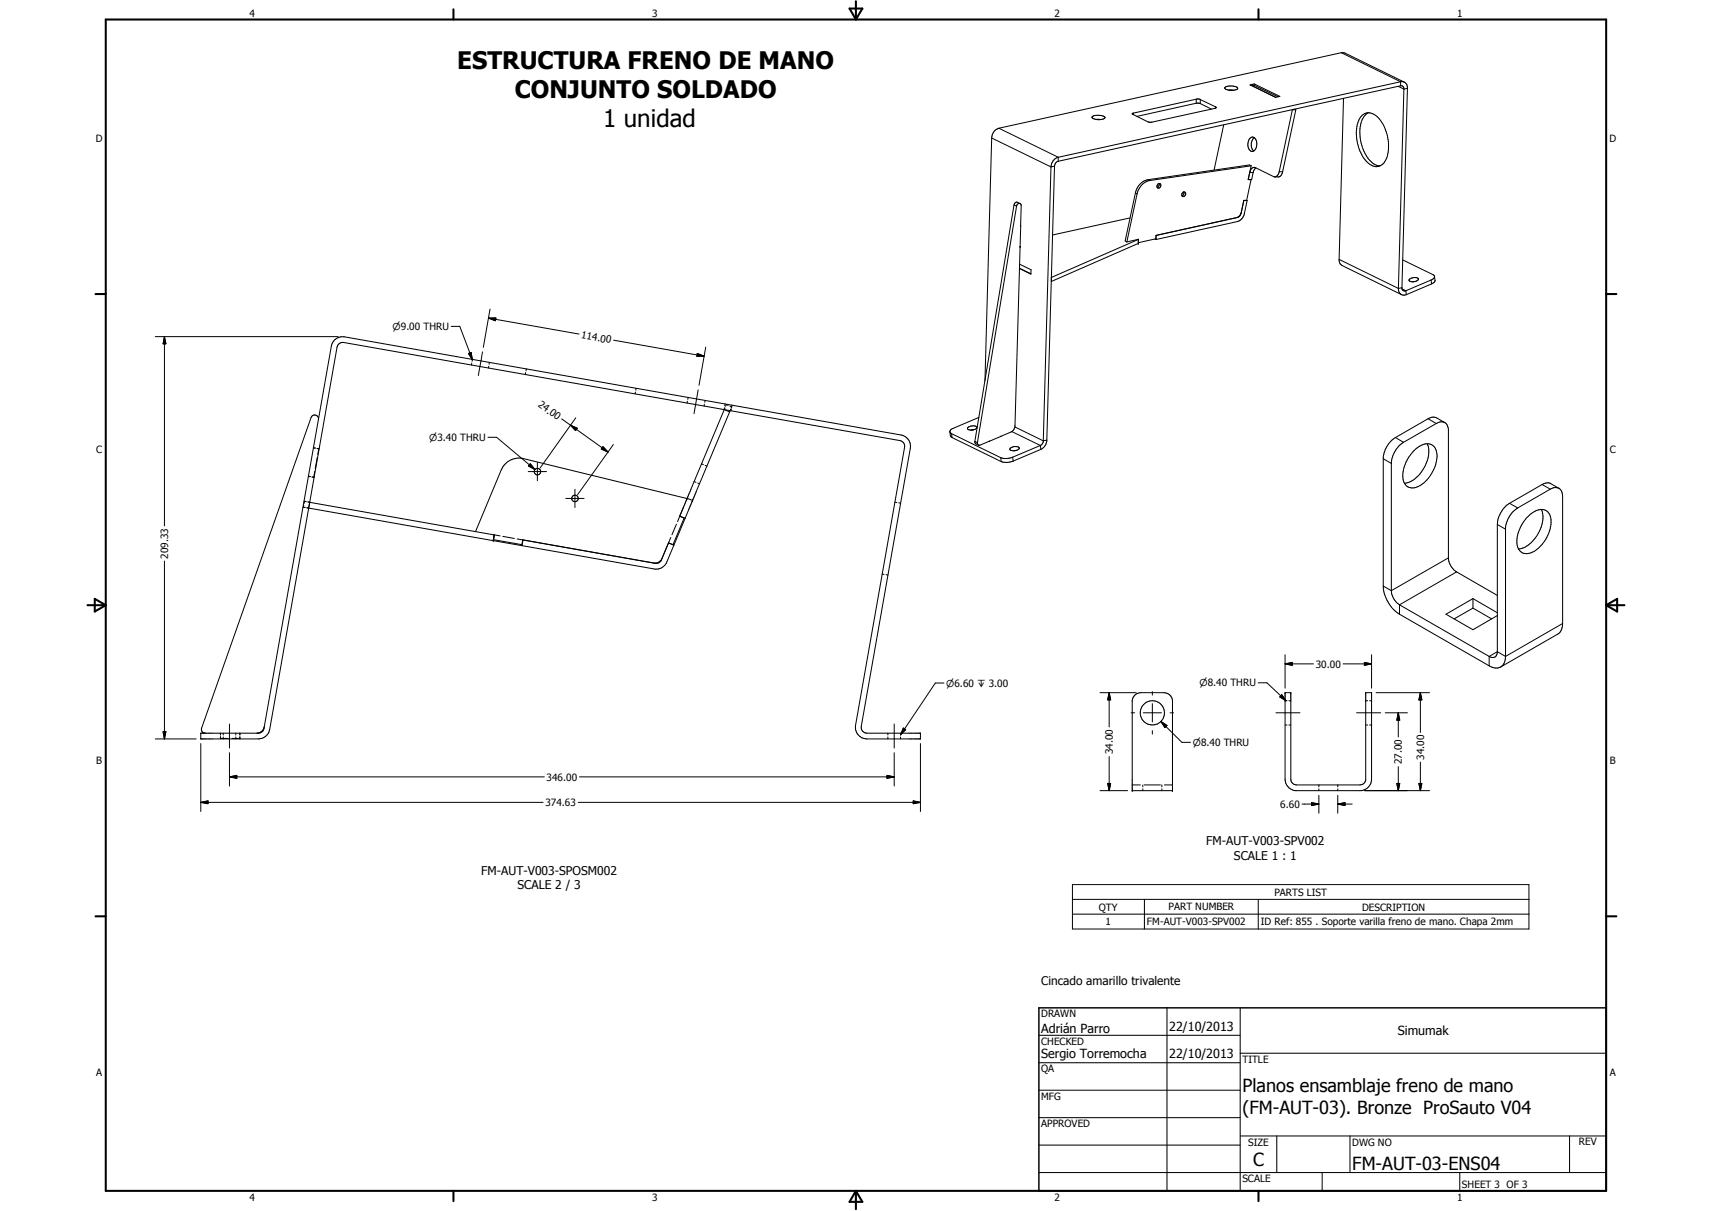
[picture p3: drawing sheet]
<svg xmlns="http://www.w3.org/2000/svg" width="594mm" height="420mm" viewBox="0 0 594 420" stroke-linecap="round" stroke-linejoin="round" font-family="sans-serif">
<g fill="none" stroke="#000" stroke-width=".35">
<path d="M465.4 18.3l-118.8 26.2M465.4 18.3l20.6 10.1M465.4 18.3l1.3 .1 20.6 10.1M393.3 39.2v.6M415.1 34.4l1.4 .1M415.1 34.4v1.4M415.1 35.8l1.4 .1M415.1 34.4l-21.8 4.8M415.1 35.8l-20.6 4.6M416.5 34.5v1.4M416.5 35.9l3.9 1.9M416.5 34.5l5.3 2.6"/>
<path d="M421.8 37.5l-22.2 4.9-1.3-.1-5.4-2.8 .4-.3M421.8 37.1l.2 .2-.2 .2M421.8 37.1v.4M426.4 31.3h1.7M426.4 31.3a1.08 1.08 0 0 1-1.3-.9l.5-.4a5.9 5.9 0 0 1 3.5 .2 .51 .51 0 0 1 .4 .6 .51 .51 0 0 1-.7 .4l-1.7 .2M426.4 31.3l.7 .1M427.2 31.2v.2M433.8 29.5l1.4-.4 8.9 4.3-1.5 .4zM434.1 29.5l8.6 4.3M434.1 29.5l-.1 .1M434.1 29.5l1.1 .1M435.2 29.1v.5"/>
<path d="M435.2 29.6l8.3 4M449.2 37.9l.5 .2M449.7 38.1l-4.6 21.5M449.7 38.1h-1.2l-4.6 21.5M466.2 34.1l-1.5 55.9M474.8 39.1a8.1 8.1 0 0 0-2.8 8.4 12.9 12.9 0 0 0 5.1 9.6l1.8 .4M485.2 30l2 .9M486 28.4a1.99 1.99 0 0 1 2.4 2.2M486 28.4v1.4M486 28.4l-118.8 26.2M486 29.8l-118.8 26.2M486 29.8l.9 .2 .3 .9"/>
<path d="M487.2 30.9l-1.9 69.2M488.4 30.6l-1.9 69.2M488.4 30.6l-1.2 .3M344.1 47.9l-2.3 84.2M344.1 47.9l20.6 10M346.6 44.5l20.6 10.1M346.6 44.5a3.6 3.6 0 0 0-2.5 3.4M364.7 57.9l-2.7 95.1M365.9 57.7l-1.2 .2M365.9 57.7l-2.6 95M367.2 56l-.9 .6-.4 1.1M367.2 54.6v1.4"/>
<path d="M367.2 54.6a3.5 3.5 0 0 0-2.5 3.3M379 40.5l.3-.2a4.9 4.9 0 0 1 3.9 .1l.1 .2a.66 .66 0 0 1-.1 .7 .66 .66 0 0 1-.8 .1h-2a1.08 1.08 0 0 1-1.4-.9zM380.3 41.4l1.7 .1M424.6 43.3l-3.3 15.7M433.7 48a1.36 1.36 0 0 1 1.6-.3 1.36 1.36 0 0 1 .8 1.5 2.64 2.64 0 0 1-1.7 3.3 2.95 2.95 0 0 1-.7-4.5zM434.2 57.5l-1.1 4.8M434.2 57.5l-35.3 5.2M434.2 57.5l-.6-.3-35.3 5.2M434.8 59.9h-1.1a1.67 1.67 0 0 1 1.9-1.7l6.7 3.2M434.8 59.9l-.5 2.4h-1.2M435.3 47.8a3.2 3.2 0 0 0-.9 3.6l.7 1M435.8 58.3l-.6 .6-.4 1"/>
<path d="M443.9 59.6h1.2M443.9 59.6a2.05 2.05 0 0 1-1.6 1.8M445.1 59.6a1.97 1.97 0 0 1-1.4 1.8h-1.4M472.4 40.3a4 4 0 0 1 6.3 1 14.7 14.7 0 0 1 2.1 14.3 3.7 3.7 0 0 1-6.3 .7 14.4 14.4 0 0 1-2.7-15.2zM351.9 71.1l-13.6 82.1M351.9 71.1l.9 .4M352.8 71.5a.81 .81 0 0 1 .6-.9 .81 .81 0 0 1 1 .7l-.4 14.2M352.8 71.5l-13.6 82.1M354 70.6l-.9-.4a1 1 0 0 0-1.2 .9M354.2 78.4h.1M392.1 75.6l-26.9 5.9M394 67l.6 .2"/>
<path d="M394 67l-3.6 16.6 .6 .3M394.6 67.2l-3.6 16.7M398.3 62.4a5.8 5.8 0 0 0-4.3 4.6M398.3 62.4l.6 .3M398.9 62.7a5.8 5.8 0 0 0-4.3 4.5M401.8 63.9a.73 .73 0 0 1 1.1 .3 .73 .73 0 0 1-.6 1l-.1 .1a.75 .75 0 0 1-.8-.6 .75 .75 0 0 1 .4-.8zM402.2 63.7v.8l-.7 .5M410.8 66.6a.77 .77 0 0 1 .6 1.1 .77 .77 0 0 1-1.2 .2M410.8 66.6l-.7 .8 .1 .5M410.8 66.6v.2a.95 .95 0 0 1-.6 1.1M429.4 75.4h.1M429.4 75.4l-.3 .1"/>
<path d="M429.4 75.4l-28.3 6.3v1.1l-6.1 1.4M430.6 74.1h.1M430.6 74.1l-.5 1-.7 .3M432.6 69.5h-1l-1 4.5-.5 .9-.7 .5M432.6 69.5l.2 .1M432.8 69.6l-1 4.6a3.6 3.6 0 0 1-2.4 2.7l-28.3 6.2M432.8 69.6h-1.2l-1 4.5M433.1 62.3l1 .1M434 62.3l.1 .1M434.1 62.4l-1.5 7.1M353.7 93l4.1 2M353.8 91.7l4 1.9-.1 1.5-4-2"/>
<path d="M354 85.5l-1.8 62.6-.4 .9-.7 .7M364.8 96.3l30.2-13.2v1.4l-30.2 13.2zM395 84.2h.1M395 83l-4 .9M395 83v1.2M400.8 82.9l.3 .2M401.2 81.7l-.1 1.4M464.7 90l20.6 10.1M464.7 90a2.16 2.16 0 0 0 1.1 2.2l20.6 10M486.5 99.8l-1.2 .3M486.5 99.8a.97 .97 0 0 0 1.3 1.1M486.7 90.2l10.5 5.1a.9 .9 0 0 1 .6 1 .9 .9 0 0 1-.9 .7l-.3 .2"/>
<path d="M489.1 96.9a3.3 3.3 0 0 1 2.8-.4l.2 .6a2.7 2.7 0 0 1-3.1 .4zM491.1 97.7l-.9 .1M496.6 97.2l.2 1.3M496.6 97.2l-8.8 3.7M496.8 98.5l-8.8 3.7M497.8 95.9l.1 1.8-1.1 .8M53.9 116.8h63.4M57.1 116.8l.5 2.5h-1zM57.1 116.8v65.7M116.1 118l1.6-1 1.9-.1 193 34a3.9 3.9 0 0 1 3.3 4.6l-17 96.5a1.99 1.99 0 0 0 1.9 2.4h18.6v2h-18.6a4 4 0 0 1-3.9-4.7l17-96.5a1.96 1.96 0 0 0-1.6-2.3l-193-34.1a2.05 2.05 0 0 0-2.3 1.6l-23.4 132.7a4.1 4.1 0 0 1-3.9 3.3h-20v-2h20a2.09 2.09 0 0 0 1.9-1.7l23.4-132.6 .5-1.4zM156.6 113.2h2.9l4.4 11.6M169.5 110.4l2.6-.1-.2 1z"/>
<path d="M169.5 110.4l31.4 5.5M170 107.2l-2.3 13.3M212.9 118l31.4 5.6M485.3 100.1a1.97 1.97 0 0 0 2.7 2.1M486.5 100.2l1.3 .7M487.8 100.9l.2 1.3M162.6 122.6l.9-.3 .4 2.5zM163.7 126l-.1 .7M164 124.7l-.2 .6M167.4 122.1l-1.4 8.2M169.6 127l-.1 .7M169.8 125.7l-.1 .7"/>
<path d="M182.4 129.3l-.1 .7M182.7 128l-.2 .7M220.5 136l-.1 .7M220.7 134.7l-.1 .7M238.5 139.2l-.1 .7M238.8 137.9l-.1 .7M242 122.6l2.3 1h-2.5zM242.3 135.3l-1.5 8.2M244.7 138.9l-.1 .7M244.9 120.4l-2.3 13.3M108.7 155.4l.7 .1M108.8 155.3l.7 .1"/>
<path d="M110 155.6l.6 .1-.3 2M110.1 155.6l.6 .1M110.1 158.7l-.7 3.9M110.5 145.5a1.34 1.34 0 0 0-1-1.5 1.34 1.34 0 0 0-1.6 .9l-37.9 107.7a1.3 1.3 0 0 0 1.2 1.8M169.3 151.7h3l13.3 11.2M194.9 145.3l3.1 2.2M198 147.5l2.3 1.1-.6 .8zM198 147.5l13 9.3M199.8 144.9l-12.4 17.4M209.2 155l1.8 1.8-2.3-1zM212.8 154.2l-12.4 17.4M244.4 140.3l-.1 .6"/>
<path d="M251.3 142.1l-12.8 30.8M251.3 142.1l1.9 .8M251.4 141.5l-.1 .6M251.6 141.6l-.3 .5M251.6 140.1l-.1 .7M252.7 140.6l-.7-.2-.2 .6M253.2 142.9l-21.8 52.1a4 4 0 0 1-4.4 2.4l-45.9-8.1M253.3 140.9l.6 .3-.2 .4M253.5 142l-.3 .9M253.8 141.9l-.1 .6M254 140.6l-.1 .6M329.6 149.8l.2 1.4 .6 .6"/>
<path d="M330.2 150.5l.2 1.3M330.2 150.5l17.1 8.3M330.4 151.8l17 8.3M335.9 148.3l1.4-.5a1.01 1.01 0 0 1 1.6 .7 2.51 2.51 0 0 1-3.2 .3zM337.9 149.1l-.9 .1M338.3 153.2l.9 .4M338.3 153.2l.2 .7 1 .5M339.2 153.6v.4l.3 .4M339.7 144.8l-8.9 3.8a1.03 1.03 0 0 0-1 .6 1.03 1.03 0 0 0 .2 1.1l.2 .2M343.2 153.1h.1M343.3 153.1h.1M343.3 153.1l-3.2 1.3h-.6"/>
<path d="M347.3 158.8l.1 1.3M347.3 151.4h.1M347.4 151.4l-4.1 1.7M350.6 155.5a2.15 2.15 0 0 1 3.1 .1l-.6 .5-1.8 .3a.59 .59 0 0 1-.7-.2 .59 .59 0 0 1 0-.7zM351.1 149.7l9.9 4.9M351.1 149.7l-3.8 1.7M351.4 158.6l-2.2 .5-1.9-.3M351.4 158.6l.2 1.4M351.6 160l-2.2 .4-2-.3M352.2 148.1l9.8 4.9M352.6 156.3l-.9 .1M361 154.6l-9.6 4"/>
<path d="M361 154.6l.2 1.3M361.2 155.9l-9.6 4.1M362 153l-.2 .8-.8 .8M363.3 152.7l-1.3 .3M363.3 152.7a3.7 3.7 0 0 1-2.1 3.2M480 159.2l2.8 1.6M484.2 151.8a9.4 9.4 0 0 0-4.2 6.9v45.2a12.7 12.7 0 0 0 5.6 9.2M484.2 151.8l2.8 1.7M487 153.5a9.5 9.5 0 0 0-4.2 7.3M490.7 156.3a5.4 5.4 0 0 1 6.1-2 5.6 5.6 0 0 1 1.4 6.7 11.7 11.7 0 0 1-7.5 8.2 3.6 3.6 0 0 1-3.9-4.4 13.6 13.6 0 0 1 3.9-8.5zM495.2 154a7.3 7.3 0 0 1 .2 5.6 12.4 12.4 0 0 1-6.1 7.6l-1.9 .5M495.5 145.3l1.3-.5h1.1l3.4 1.8"/>
<path d="M495.5 145.3l2.9 1.6M495.5 145.3l-11.3 6.5M498.4 146.9a2.52 2.52 0 0 1 2.8-.4 2.52 2.52 0 0 1 1.4 2.4v45a6.2 6.2 0 0 0 2.9 4.5M498.4 146.9l-11.4 6.6M105.1 176l.7 .1M105.4 175.3l-.1 .6 .6 .2M105.5 173.9l.7 .1M106.2 174.1l-.5-.1-.2 .6M106.5 176.2l.6 .1M106.5 176.1l.6 .2M106.8 174.1l.7 .2M107 165.3l.7 .1"/>
<path d="M107.1 165.2l.5 .2M107.1 176.3l64 11.3M107.5 174.3l64 11.3M107.5 174.3l-.4 2M108.3 165.5l.7 .2M109.2 163.6l-.3 2-.7-.1M183.3 163.6h6.3M184 160.9l1.6 2-2.2-1.2zM186.5 160.4v6.4M196.3 172.9h6.4M199.5 169.8v6.3M235.9 179.1l-.8 1.9"/>
<path d="M235.9 179.1l1.5 .6-3.9 9.3-1.5-.7M237.2 175.9l-1.3 3.2 1.8 .7M237.2 175.9l-1.3 3.2M238.4 173l-1.2 2.9M238.4 173l-56.7-13.9a6.7 6.7 0 0 0-7.8 3.9l-8.9 21.4M238.5 172.9l1.8 .7M238.5 172.9l-.1 .1M240.9 167.1l.6 .2M242.1 167.6l.6 .3M243.5 161l.6 .2M244.7 161.5l.6 .2M310.6 174.2l.6 .2"/>
<path d="M311.9 174.5l.6 .1M482.8 160.8v44.1M523.8 174.6l2.9 1.6M523.8 174.6a9.5 9.5 0 0 0-4.2 7.4M526.7 176.2a9.4 9.4 0 0 0-4.3 6.9v44.7M529.8 179.6a6 6 0 0 1 6.6-2.5l.7 .5a6.7 6.7 0 0 1 .3 7.5 10.5 10.5 0 0 1-7.6 7 3.7 3.7 0 0 1-3.4-4.5 13.7 13.7 0 0 1 3.4-8zM534.9 176.8a9.7 9.7 0 0 1-1.8 9.3 9.3 9.3 0 0 1-6.1 4.4M535.1 168.1l1.3-.5h1.1l3.5 1.8M535.1 168.1l2.9 1.6M535.1 168.1l-11.3 6.5M538 169.7l-11.3 6.5M541 169.4a3.1 3.1 0 0 0-3 .3"/>
<path d="M541 169.4l.9 1.1 .3 1.7v44.1M57.1 194.6v61.8M171.1 187.6l10 1.7M171.5 185.6l-.4 2M171.5 185.6h.1M171.6 185.6l1.9 .3M171.6 185.6l-.3 1.6 9.8 1.8 .3-1.7M174.5 186.1l4 .7M179.4 187l2 .3M181.4 187.3l46 8.2 1.2-.3 .8-.6 2.6-6.3M181.5 187.3l-.4 2M229.7 193.7a2.64 2.64 0 0 1-2.9 1.6"/>
<path d="M232 188.4l1.8 .7M232.8 186.5l-.8 1.8M234.7 181.9l-1.5 3.6M306.1 199.2l.7 .1M307.5 199.4l.6 .1M502.6 193.5l-19.8 11.4M505.5 198.4l-19.9 11.4M505.5 198.4l14.1 8.2M519.6 182l2.8 1.6M519.6 182v44.1M480 203.3l2.8 1.6M482.8 204.9a6.4 6.4 0 0 0 2.8 4.9"/>
<path d="M485.6 209.8v3.3M485.6 209.8l31.2 18M485.6 213.1l31.2 17.9M511.1 207.7l-9.3 5.4 9.3 5.4 8.5-4.9M511.1 211l-6.5 3.7M511.1 207.7v3.3M511.1 211l6.5 3.7M511.1 207.7l8.5 4.9M542.2 216.3l-19.8 11.5M542.2 216.3a4.1 4.1 0 0 1-1.7 3.7l-19.7 11.4M327.6 237h-3l-12.1 17.9M399.9 239.9v1.3"/>
<path d="M436.6 236.9h3l6.7 6.2M445.9 230.3l2.5-.5v1zM445.9 227.2v11.6M445.9 230.3h9.9M466.1 230.3h9.8M473.4 229.8l2.5 .5-2.5 .5zM475.9 227.2v11.6M516.8 231a4.1 4.1 0 0 0 4 .4M516.8 227.8v3.2M519.6 226.1l2.8 1.7M519.6 226.1a1.74 1.74 0 0 1-.8 1.8 1.74 1.74 0 0 1-2-.1M519.6 226.1l-2.8 1.7"/>
<path d="M522.4 227.8a4 4 0 0 1-1.6 3.6M53.9 256.4h14.2M56.6 253.9h1l-.5 2.5zM69.7 258v23.6M76.5 254.4v.6M76.5 255.6v.8M76.5 256.2h2.7M77.5 254.4v.6M77.5 255.7v.7M79.6 251.2v8.3M81.8 254.4v.6M81.8 255.7v.7"/>
<path d="M83.2 255.6v.6h-2.6M83.2 254.4v.6M83.3 254.4v.6M83.3 255.7v.7M91.7 252.1a2.63 2.63 0 0 1-2.6 2.3M308.1 254.4v.6M308.1 255.7v.7M310.3 251.2v8.3M312.5 254.4v.6M312.5 255.7v.7M313.5 252.6l.8 .6-1.8 1.7zM319.4 258v23.6"/>
<path d="M381.7 240.3h12.6M384.9 240.3l.5 2.5h-1zM384.9 240.3v11.9M392.5 247.3h1.2M393.8 241.2l1-.6 1.1-.3h8a3 3 0 0 1 3 2.7v31.3h-14v-31.3zM396.7 247.3h6.3M399.9 244.1v6.4M399.9 253.5v1.2M402.8 250.3l2.2 1.4-.8 .7zM402.8 250.3l7.3 7.3h3M406.1 247.3h1.1M442.8 247.3h8.3"/>
<path d="M444.8 241l1.5 2.1-2.2-1.3zM445.9 240.3h2v30a2 2 0 0 0 2 2h22a2.07 2.07 0 0 0 2-1.6v-30.4h2v30a4.1 4.1 0 0 1-3.5 4h-23a4.1 4.1 0 0 1-3.5-4zM445.9 243.1h.7M445.9 251.5h.7M447.2 243.1h.7M447.2 251.5h.7M470.7 247.3h8.4M473.9 243.1h.7M473.9 251.5h.7M475.3 243.1h.6M475.3 251.5h.6M477.5 240.3h18.6"/>
<path d="M480.7 247.3h7.7M485.2 247.3l.5 2.6h-1zM485.2 247.3v8.4M492.9 240.3l.5 2.5h-1zM492.9 240.3v13.8M69.7 278.4l2.5-.5v.9zM69.7 278.4h118.8M79.6 269.5l2.6-.5v1zM79.6 261.2v11.5M79.6 269.5h109.3M200.7 278.4h118.7M201.1 269.5h109.2"/>
<path d="M307.8 269l2.5 .5-2.5 .5zM310.3 261.2v11.5M316.9 277.9l2.5 .5-2.5 .4zM381.7 274.3h9.6M384.4 271.8h1l-.5 2.5zM384.9 262.5v11.8M392.9 272.3h2.8M396.6 272.3v.7M396.6 273.7v.6M397.1 272.3h5.6M403.2 272.3v.7M403.2 273.7v.6"/>
<path d="M404.1 272.3h2.8M451.8 279h5.9M455.1 278.5l2.6 .5-2.6 .5zM457.7 272.3v.7M457.7 273.7v.6M457.7 275.9v6.3M464.2 279l2.5-.5v1zM464.2 272.3v.7M464.2 273.7v.6M464.2 275.9v6.3M464.2 279h5M473.5 274.3h22.6"/>
<path d="M484.7 271.8h1l-.5 2.5zM485.2 266v8.3M492.4 271.8h1l-.5 2.5zM492.9 264.4v9.9M372.1 306.9h158.5v15.4h-158.5zM372.1 312h158.5M372.1 317.2h158.5M397.1 312v10.3M436.6 312v10.3M360.5 359.2h69.9M405 349.7v63.5M430.4 349.7v63.5"/>
<path d="M360.5 368.7h69.9M360.5 378.2h69.9M430.4 365.4h127M360.5 387.8h69.9M360.5 397.3h69.9M430.4 394.1h127M443.1 394.1v12.7M468.5 394.1v12.7M544.7 394.1v12.7M360.5 406.8h196.9M458.8 406.8v6.4M506.6 406.8v6.4"/>
<circle cx="186.5" cy="163.6" r="1.13"/>
<circle cx="199.5" cy="172.9" r="1.13"/>
<circle cx="399.9" cy="247.3" r="4.2"/>
</g>
<g fill="#000">
<circle cx="354" cy="85.5" r=".18"/>
<circle cx="395" cy="84.5" r=".18"/>
<circle cx="395" cy="83.1" r=".18"/>
<circle cx="238.5" cy="172.9" r=".18"/>
<circle cx="240.3" cy="173.7" r=".18"/>
<circle cx="171.1" cy="187.6" r=".18"/>
<circle cx="171.5" cy="185.6" r=".18"/>
<circle cx="392.9" cy="274.3" r=".18"/>
<circle cx="406.9" cy="274.3" r=".18"/>
</g>
<g fill="none" stroke="#000" stroke-width=".71">
<path d="M36.7 6.8h520.7v406.4h-520.7zM157.3 3.2v3.6M294.8 3h4.4l-2.2 3.8zM297 .4v6.4M436.7 3.2v3.6M33.1 102h3.6M557.4 102h3.5M30.3 210h6.4M32.9 207.8l3.8 2.2-3.8 2.2zM557.4 210h6.3M557.4 210l3.8-2.2v4.4zM33.1 317.9h3.6"/>
<path d="M557.4 317.9h3.5M157.3 413.2v3.5M297 413.2v6.3M297 413.2l2.2 3.8h-4.4zM436.7 413.2v3.5"/>
</g>
<path d="M360.5 349.7h196.9v63.5h-196.9z" fill="none" stroke="#000" stroke-width=".51"/>
<g fill="#000">
<path d="M57.1 116.8l.5 2.5h-1zM169.5 110.4l2.6-.1-.2 1zM162.6 122.6l.9-.3 .4 2.5zM242 122.6l2.3 1h-2.5zM198 147.5l2.3 1.1-.6 .8zM209.2 155l1.8 1.8-2.3-1zM184 160.9l1.6 2-2.2-1.2zM445.9 230.3l2.5-.5v1zM473.4 229.8l2.5 .5-2.5 .5zM56.6 253.9h1l-.5 2.5zM313.5 252.6l.8 .6-1.8 1.7zM384.9 240.3l.5 2.5h-1z"/>
<path d="M402.8 250.3l2.2 1.4-.8 .7zM444.8 241l1.5 2.1-2.2-1.3zM485.2 247.3l.5 2.6h-1zM492.9 240.3l.5 2.5h-1zM69.7 278.4l2.5-.5v.9zM79.6 269.5l2.6-.5v1zM307.8 269l2.5 .5-2.5 .5zM316.9 277.9l2.5 .5-2.5 .4zM384.4 271.8h1l-.5 2.5zM455.1 278.5l2.6 .5-2.6 .5zM464.2 279l2.5-.5v1zM484.7 271.8h1l-.5 2.5z"/>
<path d="M492.4 271.8h1l-.5 2.5z"/>
</g>
<g font-size="8.4">
<text x="158.7" y="24.1">ESTRUCTURA FRENO DE MANO</text>
<text x="178.6" y="34.1">CONJUNTO SOLDADO</text>
<text x="209.3" y="44.2">1 unidad</text>
</g>
<g font-size="6.3">
<text x="431.1" y="378.8">Planos ensamblaje freno de mano</text>
<text x="431.1" y="386.4">(FM-AUT-03). Bronze ProSauto V04</text>
<text x="434.8" y="404.7">C</text>
<text x="469.2" y="406">FM-AUT-03-ENS04</text>
</g>
<g font-size="4.4">
<text x="361.3" y="358.4">Adrián Parro</text>
<text x="405.7" y="357.7">22/10/2013</text>
<text x="485" y="359.2">Simumak</text>
<text x="361.3" y="367.1">Sergio Torremocha</text>
<text x="405.7" y="367.2">22/10/2013</text>
</g>
<g font-size="4.2">
<text x="418.6" y="293.2">FM-AUT-V003-SPV002</text>
<text x="428.2" y="298.2">SCALE 1 : 1</text>
<text x="167" y="303.5">FM-AUT-V003-SPOSM002</text>
<text x="179.6" y="308.5">SCALE 2 / 3</text>
</g>
<text font-size="4.1" x="361.4" y="341.9">Cincado amarillo trivalente</text>
<g font-size="3.5">
<text x="86.6" y="5.8">4</text>
<text x="226.3" y="5.8">3</text>
<text x="365.9" y="5.8">2</text>
<text x="505.6" y="5.8">1</text>
<text x="33.3" y="49.4">D</text>
<text x="558.5" y="49.4">D</text>
<text x="201.5" y="117.3" transform="rotate(10 201.5 117.3)">114.00</text>
<text x="186.5" y="140.9" transform="rotate(36 186.5 140.9)">24.00</text>
<text x="33.4" y="157.3">C</text>
<text x="558.6" y="157.3">C</text>
<text x="58.4" y="193.9" transform="rotate(-90 58.4 193.9)">209.33</text>
<text x="456.6" y="231.6">30.00</text>
<text x="386.2" y="261.7" transform="rotate(-90 386.2 261.7)">34.00</text>
<text x="494.1" y="263.6" transform="rotate(-90 494.1 263.6)">34.00</text>
<text x="33.4" y="265.2">B</text>
<text x="486.5" y="265.2" transform="rotate(-90 486.5 265.2)">27.00</text>
<text x="558.6" y="265.2">B</text>
<text x="189.7" y="270.8">346.00</text>
<text x="189.3" y="279.6">374.63</text>
<text x="444.3" y="280.2">6.60</text>
<text x="442.2" y="310.8">PARTS LIST</text>
<text x="381.3" y="315.9">QTY</text>
<text x="405.5" y="315.9">PART NUMBER</text>
<text x="472.6" y="315.9">DESCRIPTION</text>
<text x="383.7" y="321">1</text>
<text x="398" y="321.1">FM-AUT-V003-SPV002</text>
<text x="437.5" y="321.1">ID Ref: 855 . Soporte varilla freno de mano. Chapa 2mm</text>
<text x="361.3" y="353">DRAWN</text>
<text x="361.3" y="362.5">CHECKED</text>
<text x="431.1" y="368.7">TITLE</text>
<text x="33.4" y="373.2">A</text>
<text x="361.3" y="372.1">QA</text>
<text x="558.6" y="373.2">A</text>
<text x="361.3" y="381.6">MFG</text>
<text x="361.3" y="391.1">APPROVED</text>
<text x="433.1" y="397.5">SIZE</text>
<text x="469.2" y="397.5">DWG NO</text>
<text x="547.9" y="397.4">REV</text>
<text x="431.1" y="410.2">SCALE</text>
<text x="507.3" y="412.3">SHEET 3 OF 3</text>
<text x="86.6" y="416.7">4</text>
<text x="226.3" y="416.7">3</text>
<text x="365.9" y="416.7">2</text>
<text x="505.6" y="416.7">1</text>
</g>
<g font-size="3.3">
<text x="136.2" y="114.6">n9.00 THRU</text>
<text x="149" y="153">n3.40 THRU</text>
<text x="328.4" y="238.3">n6.60 x 3.00</text>
<text x="416.3" y="238.2">n8.40 THRU</text>
<text x="413.9" y="258.8">n8.40 THRU</text>
</g>
</svg>
